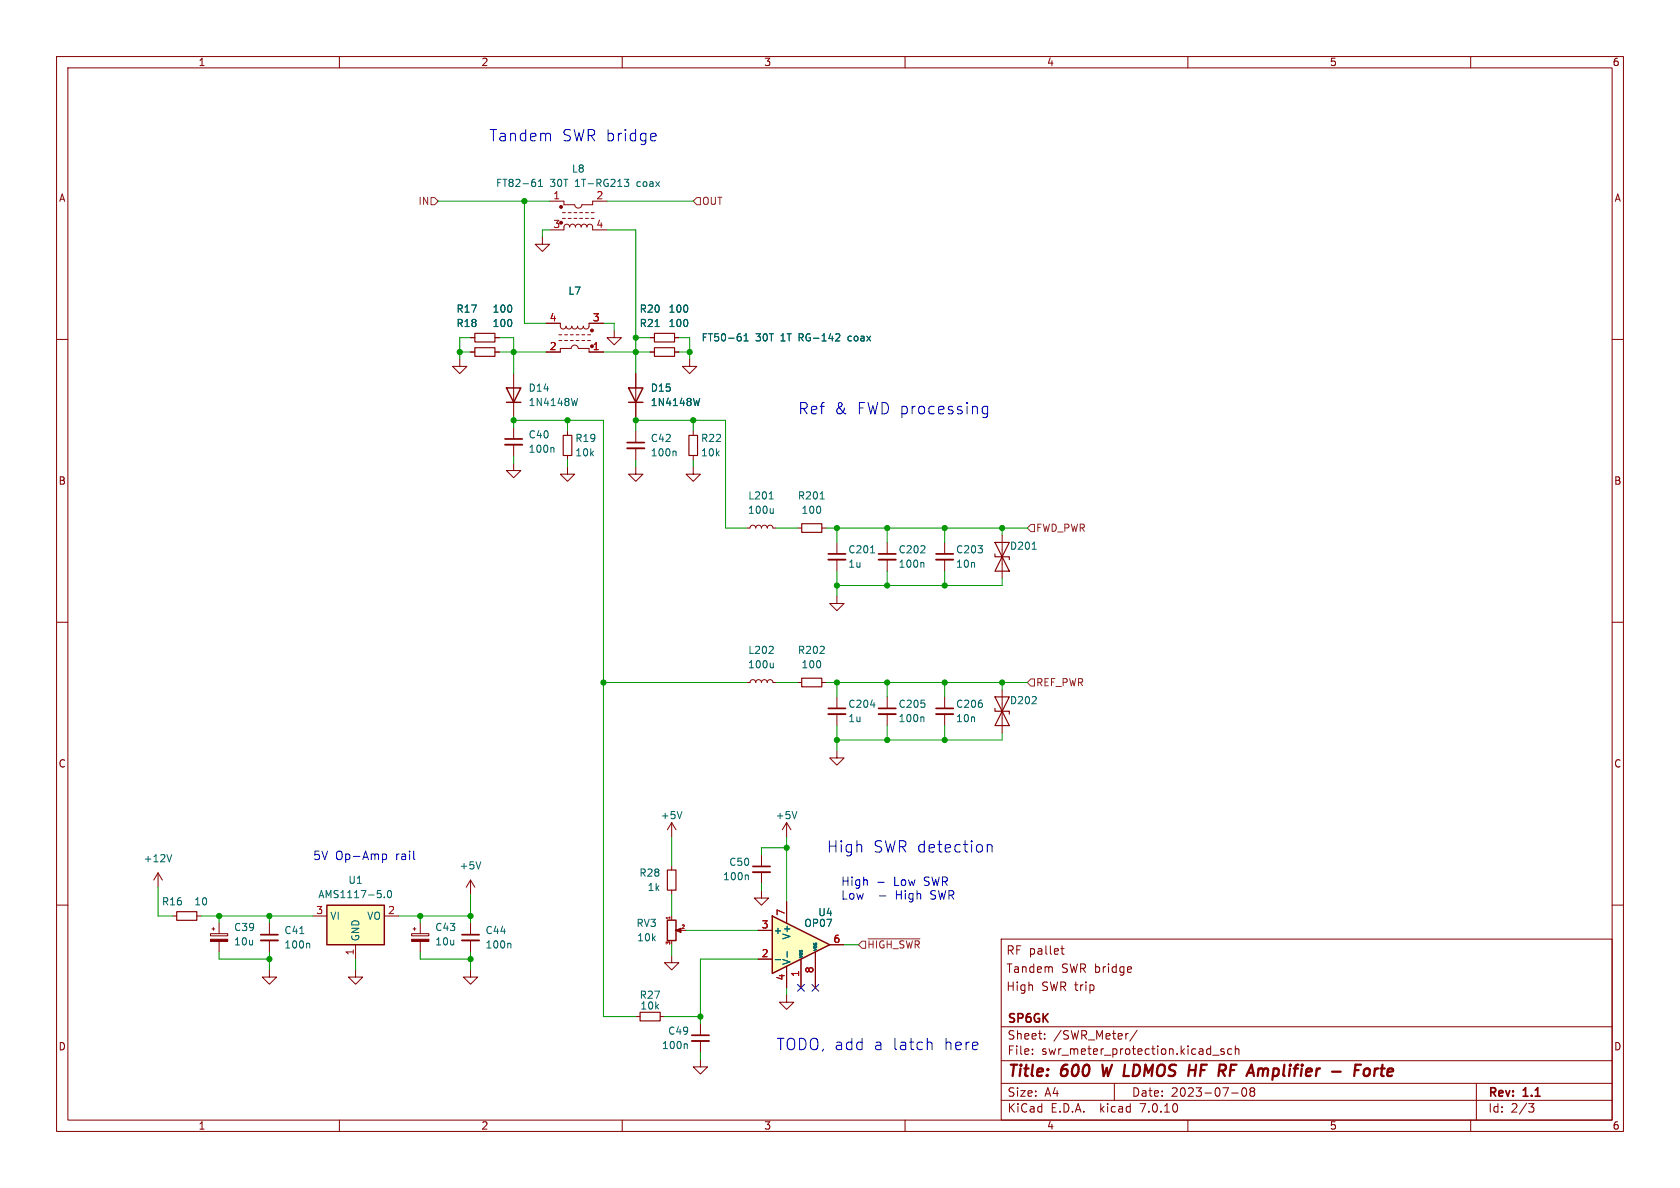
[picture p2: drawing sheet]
<svg xmlns="http://www.w3.org/2000/svg" width="297mm" height="210mm" viewBox="0 0 297 210" stroke-linecap="round" stroke-linejoin="round" font-family="sans-serif">
<g fill="none" stroke="#840000" stroke-width=".18">
<path d="M10 10h277v190h-277zM12 12h273v186h-273zM60 10v2M110 10v2M160 10v2M210 10v2M260 10v2M10 60h2M285 60h2M10 110h2M285 110h2M148 132.7v1.3h-1.3l1.3 1.3 1.2-1.3h-1.2"/>
<path d="M10 160h2M118.7 145.4l.8 1.3M118.7 145.4v2.6M118.7 153v.8M118.7 157.4v.7M118.7 145.4l-.7 1.3M134.6 157.5v1.3h-1.3l1.3 1.2 1.3-1.2h-1.3M134.6 151.1v2.1M134.6 154.2v2M139.1 145.4l.7 1.3M139.1 145.4v2.6M139.1 145.4l-.8 1.3"/>
<path d="M285 160h2M112.4 179.7h.8M116.7 179.7h.8M118.7 161.9v.7M120.3 164.5h1M139.1 175.9v1.3h-1.3l1.3 1.2 1.2-1.2h-1.2M177 166h108v32h-108zM187.5 167.7h.6M187.8 167.2v1.3l.3 .2M200 171v.3l-.7 .1M60 198v2M110 198v2"/>
<path d="M123.8 187.3v1.3h-1.2l1.2 1.3 1.3-1.3h-1.3M160 198v2M177 194.5h108M177 191.5h108M177 187.5h108M177 181.5h108M182.5 186.3v.1M182.5 185.5v.1M184.7 183.6v.1M184.7 182.8v.1M197 191.5v3M201 182.1l-1.3 2"/>
<path d="M210 198v2M214.4 186.5h1.1M216.4 185.5l-.4-.1-.2 .2 .1 .2 .5 .2v.3h-.6M217.7 185.5l-.4-.1-.3 .3v.4l.2 .2h.5M217.7 193.2h1.2M218.4 185.5l.2-.1 .4 .1v.9M218.4 184.9v1.5M219.7 192.4l.2-.1a.81 .81 0 0 1 .6 .6 .81 .81 0 0 1-.3 .8l-.2 .1a.81 .81 0 0 1-.3-1.4zM221.2 192.9l-.2-.2 .2-.4 .5 .1 .1 .2-.3 .3M221.2 192.9l-.2 .3v.3l.2 .3 .5-.1 .1-.2-.1-.4-.2-.2M221.2 192.9h.3M260 198v2"/>
<path d="M261 191.5v6.5M270.2 195.1h1l-.5 .6 .4 .1 .1 .5-.3 .3h-.4"/>
</g>
<path d="M194.9 188.2l.2 2 .6-1.4M217.5 189.2h.7M218.6 188.2h-1l-.2 2M223.7 188.9h.2M240.6 188.2h-1l-.2 2M241.4 189l.2-.1 .4 .1M243.1 188.9l-.2 1.3M243.7 188.9l-.4 .1-.3 .3M244 188.9h.8M244.4 188.2l-.2 1.7 .2 .3" fill="none" stroke="#840000" stroke-width=".4"/>
<path d="M120.6 143.5l-.5 1.2M132.1 154.7l.2 .2v.6M140.9 143.5l-.4 1.2" fill="none" stroke="#006464" stroke-width=".18"/>
<path d="M118 153.8h1.5v3.6h-1.5zM113.2 178.9h3.5v1.6h-3.5z" fill="none" stroke="#840000" stroke-width=".2"/>
<path d="M133.1 154.2h3" fill="none" stroke="#840000" stroke-width=".33"/>
<path d="M133.1 153.2h3" fill="none" stroke="#840000" stroke-width=".3"/>
<path d="M119.4 164.5l1-.4v.7l-1-.3h.2z" fill="#840000" stroke="#840000" stroke-width=".18"/>
<path d="M118 162.7h1.5v3.6h-1.5z" fill="none" stroke="#840000" stroke-width=".25"/>
<path d="M136.5 161.9l10.2 5.1-10.2 5.1z" fill="#ffffc2"/>
<path d="M89.5 68.6h2.6l-1.3 2.5zM89.5 71.1h2.6M111.1 68.6h2.6l-1.3 2.5zM111.1 71.1h2.6M57.8 160h10.1v7h-10.1zM136.5 161.9l10.2 5.1-10.2 5.1z" fill="none" stroke="#840000" stroke-width=".25"/>
<g fill="none" stroke="#840000" stroke-width=".18">
<path d="M97.2 35.6h2.5v.6h1.9a.64 .64 0 0 0 .6 .6 .64 .64 0 0 0 .7-.6h1.9v-.6h2.5M99.4 38.6h.5M99.4 37.6h.5M100.5 38.6h.5M100.5 37.6h.5M101.5 38.6h.5M101.5 37.6h.5M102.5 38.6h.5M102.5 37.6h.5M103.5 38.6h.5M103.5 37.6h.5M104.5 38.6h.5"/>
<path d="M104.5 37.6h.5M83.2 59.7h.7M87.5 59.7h.8M95.9 41.9v1.3h1.3l-1.3 1.3-1.3-1.3h1.3M96.5 57.2h2.6v.7l.5 .3 .3-.2 .2-.3 .1 .3 .3 .2 .4-.2 .2-.3 .1 .3 .3 .2 .4-.1 .2-.4 .2 .4h.5l.2-.1 .1-.3 .2 .3 .4 .2 .4-.3v-.7h2.6M98.8 59.2h.5M99.8 59.2h.5M100.8 59.2h.5M101.9 59.2h.5M102.9 59.2h.5M103.9 59.2h.5M104.8 40.1l-.2-.3-.3-.2-.4 .2-.1 .3-.1-.3-.3-.2-.5 .1-.2 .4-.2-.4h-.4l-.3 .1-.1 .3-.1-.3-.5-.2-.3 .2-.1 .3-.2-.3-.3-.2-.5 .3v.7h-2.5"/>
<path d="M104.8 40.6h2.5M108.6 58.4v1.3h1.3l-1.3 1.3-1.3-1.3h1.3M114.9 59.7h.8M119.3 59.7h.7M81.3 63.5v1.3h-1.3l1.3 1.2 1.2-1.2h-1.2M83.2 62.2h.7M87.5 62.2h.8M90.8 66v7.7M90.8 75.6v2M90.8 78.6v2M96.5 62.2h2.6v-.6h1.9a.64 .64 0 0 1 .6-.6 .64 .64 0 0 1 .6 .6h1.9v.6h2.6M98.8 60.2h.5"/>
<path d="M99.8 60.2h.5M100.3 76.2v.8M100.8 60.2h.5M101.9 60.2h.5M102.9 60.2h.5M103.9 60.2h.5M112.4 66v7.7M112.4 76.2v2M112.4 79.2v2.1M114.9 62.2h.8M119.3 62.2h.7M121.9 63.5v1.3h1.3l-1.3 1.2-1.3-1.2h1.3"/>
<path d="M122.6 76.2v.8M90.8 81.9v1.3h1.3l-1.3 1.3-1.3-1.3h1.3M100.3 82.6v1.2h1.3l-1.3 1.3-1.2-1.3h1.2M100.3 80.5v.8M112.4 82.6v1.2h1.3l-1.3 1.3-1.3-1.3h1.3M122.6 82.6v1.2h1.2l-1.2 1.3-1.3-1.3h1.3M122.6 80.5v.8M132.1 93.3h.5l.1-.3 .4-.2 .4 .2 .1 .3 .2-.3 .3-.2 .4 .2 .1 .3 .2-.3 .3-.2 .4 .2 .1 .3 .2-.3 .4-.2 .3 .2 .2 .3h.5M141 93.3h.7M145.3 93.3h.7M148 95.9v2M148 98.9v2.1"/>
<path d="M156.8 95.9v2M156.8 98.9v2.1M167 95.9v2M167 98.9v2.1M177.2 94.6v7.6M148 105.4v1.3h-1.3l1.3 1.3 1.2-1.3h-1.2M132.1 120.7h.5l.1-.4 .4-.2 .4 .2 .1 .4 .2-.4 .3-.2 .4 .2 .1 .4 .2-.4 .3-.2 .4 .2 .1 .4 .2-.4 .4-.2 .3 .2 .2 .4h.5M141 120.7h.7M145.3 120.7h.7M148 123.2v2M148 126.2v2.1M156.8 123.2v2"/>
<path d="M156.8 126.2v2.1M167 123.2v2M167 126.2v2.1M177.2 121.9v7.6M27.9 154.3l-.7 1.3M27.9 154.3v2.5M27.9 154.3l.8 1.3M83.2 155.6l-.8 1.2M83.2 155.6v2.5M83.2 155.6l.7 1.2M139.1 159.4v3.8M30.5 161.9h.7"/>
<path d="M34.8 161.9h.8M37.2 165h3.1v.4h-3.1zM37.5 164.2h.5M37.7 164v.5M38.7 163.2v1.8M38.7 166.4v1.9M47.6 171.5v1.2h1.3l-1.3 1.3-1.2-1.3h1.2M47.6 163.2v2M47.6 166.2v2.1M55.2 161.9h2.6M62.9 171.5v1.2h1.2l-1.2 1.3-1.3-1.3h1.3M62.9 167v2.5"/>
<path d="M67.9 161.9h2.6M72.8 165h3v.4h-3zM73 164.2h.5M73.3 164v.5M74.3 163.2v1.8M74.3 166.4v1.9M83.2 171.5v1.2h1.3l-1.3 1.3-1.3-1.3h1.3M83.2 163.2v2M83.2 166.2v2.1M118.7 168.9v1.3h-1.2l1.2 1.3 1.3-1.3h-1.3M134 169.5h2.5M134 164.5h2.5"/>
<path d="M139.1 170.8v3.8M141.6 169.5v5.1M144.1 168.3v6.3M146.7 167h2.5M123.8 181v2M123.8 184v2.1"/>
</g>
<g fill="none" stroke="#006464" stroke-width=".18">
<path d="M94.3 31.7h.3M94.5 32.2l.2 .2v.3l-.2 .3M95.2 33h.7M95.2 32.1l.4-.4v1.3M110.4 31.7h.8l-.5 .5 .4 .1 .1 .4-.3 .3h-.3M115.8 57.7h.7M130.7 59h.2M130.8 59.5l.3 .2v.3l-.3 .3M131.5 59.4l.4-.4v1.3M147.9 59l.4 .1 .2 .3-.8 .9h.8M97.7 79.1l.2 .2v.7M102.1 70.4l-.3 1.3"/>
<path d="M119.3 79.7l.2 .2v.7M123.7 70.4l-.3 1.3M131.5 60.3h.8M136 88.2h.7M136.7 89.9v.8M136.7 90.6l-.2 .1M145 88.2h.7M153.9 97.7h.7M163.2 99.4l.1 .2v.7M182.5 97.1h.7M135.9 115.5h.8M136.6 114.4v.4"/>
<path d="M136.7 117.2v.9M136.7 117.9l-.2 .2M153.9 124.6h.8M163.2 126.7l.1 .2v.7M30.4 151.1l-.5 1.2M67.9 158.6v.1M68.7 157.5l.1-.1a.68 .68 0 0 1 .4 .7 .68 .68 0 0 1-.4 .6 .84 .84 0 0 1-.1-1.2zM85 152.3l-.4 1.3M53 165h.7M54.6 166.7l.2 .2v.7M90.1 166.7l.2 .2v.7M137.1 169.6h.9"/>
<path d="M139.2 168.2v1M121.3 184.5l.2 .2v.7"/>
</g>
<g fill="none" stroke="#840000" stroke-width=".2">
<path d="M83.9 58.9h3.6v1.6h-3.6zM115.7 58.9h3.6v1.6h-3.6zM83.9 61.5h3.6v1.5h-3.6zM99.6 77h1.5v3.5h-1.5zM115.7 61.5h3.6v1.5h-3.6zM121.8 77h1.5v3.5h-1.5zM141.7 92.6h3.6v1.5h-3.6zM175.9 95.9h2.5l-1.2 2.5zM175.9 97.9v.5h2.5v.5M177.2 98.4l1.2 2.6h-2.5zM141.7 119.9h3.6v1.5h-3.6zM175.9 123.2h2.5l-1.2 2.5z"/>
<path d="M175.9 125.2v.5h2.5v.5M177.2 125.7l1.2 2.6h-2.5zM31.2 161.2h3.6v1.5h-3.6z"/>
</g>
<g fill="#840000" stroke="#840000" stroke-width=".18">
<path d="M37.2 166h3.1v.4h-3.1z"/>
<path d="M72.8 166h3v.4h-3z"/>
<circle cx="104.6" cy="58.4" r=".25"/>
<circle cx="99.2" cy="39.4" r=".25"/>
<circle cx="99.2" cy="36.6" r=".25"/>
</g>
<path d="M89.3 78.6h3M110.9 79.2h3M146.4 98.9h3.1M155.3 98.9h3.1M165.5 98.9h3M146.4 126.2h3.1M155.3 126.2h3.1M165.5 126.2h3M46.1 166.2h3M81.7 166.2h3M122.3 184h3" fill="none" stroke="#840000" stroke-width=".33"/>
<path d="M89.3 77.6h3M110.9 78.2h3M146.4 97.9h3.1M155.3 97.9h3.1M165.5 97.9h3M146.4 125.2h3.1M155.3 125.2h3.1M165.5 125.2h3M46.1 165.2h3M81.7 165.2h3M122.3 183h3" fill="none" stroke="#840000" stroke-width=".3"/>
<path d="M57.8 160h10.1v7h-10.1z" fill="#ffffc2" stroke="#ffffc2" stroke-width=".18"/>
<path d="M76.2 34.9h.6l.7 .7-.7 .6h-.6zM123.2 34.9h.6v1.3h-.6l-.6-.6zM182.2 92.7h.7v1.3h-.7l-.6-.7zM182.2 120h.7v1.3h-.7l-.6-.6zM152.4 166.4h.6v1.2h-.6l-.6-.6zM153.5 166h9.1" fill="none" stroke="#725600" stroke-width=".18"/>
<path d="M115.3 23.6l.6 .1 .1 .3-1 .2M115.9 24.8l-.6 .1M174.6 71.8v1.6a.54 .54 0 0 1-.9 .3M174.6 71.9l-.6-.1-.4 .4v.6l.2 .3 .2 .1 .6-.1M67.6 151h.5l.2 .2v.5l-.1 .2h-.6M155.2 156h1.1M174.5 149.3v1.3M174.5 149.5a.5 .5 0 0 1 .9 .1v1M164.2 184.2l.5 .1 .1 .2v1.1" fill="none" stroke="#0000c2" stroke-width=".18"/>
<g fill="none" stroke="#009600" stroke-width=".18">
<path d="M77.5 35.6h19.7M92.7 35.6v21.6h3.8M107.3 35.6h15.3M83.2 59.7h-1.9v3.8M88.3 59.7h2.5v6.3M97.2 40.6h-1.3v1.3M106.7 57.2h1.9v1.2M107.3 40.6h5.1v25.4M112.4 59.7h2.5M120 59.7h1.9v3.8M81.3 62.2h1.9M88.3 62.2h8.2"/>
<path d="M90.8 73.7v1.9M90.8 74.3h15.9v105.4h5.7M100.3 74.3v1.9M106.7 62.2h8.2M112.4 73.7v2.5M112.4 74.3h15.9v19h3.8M120 62.2h1.9M122.6 74.3v1.9M90.8 80.6v1.3M100.3 81.3v1.3M112.4 81.3v1.3M122.6 81.3v1.3"/>
<path d="M137.2 93.3h3.8M146 93.3h35.6M148 93.3v2.6M156.8 93.3v2.6M167 93.3v2.6M177.2 93.3v1.3M148 101v4.4M156.8 101v2.5M167 101v2.5M177.2 102.2v1.3h-29.2M106.7 120.7h25.4M137.2 120.7h3.8"/>
<path d="M146 120.7h35.6M148 120.7v2.5M148 128.3v4.4M156.8 120.7v2.5M156.8 128.3v2.5M167 120.7v2.5M167 128.3v2.5M177.2 120.7v1.2M177.2 129.5v1.3h-29.2M27.9 156.8v5.1h2.6M83.2 158.1v5.1M118.7 148v5"/>
<path d="M118.7 158.1v3.8M134.6 156.2v1.3M139.1 148v11.4M139.1 149.9h-4.5v1.2M35.6 161.9h19.6M38.7 168.3v1.2h8.9M38.7 161.9v1.3M47.6 161.9v1.3M47.6 168.3v3.2M62.9 169.5v2M70.5 161.9h12.7M74.3 168.3v1.2h8.9"/>
<path d="M74.3 161.9v1.3M83.2 168.3v3.2M117.5 179.7h6.3M118.7 167v1.9M121.3 164.5h12.7M134 169.5h-10.2v11.5M139.1 174.6v1.3M149.2 167h2.6M123.8 186.1v1.2"/>
</g>
<path d="M141 174l1.2 1.2M142.2 174l-1.2 1.2M143.5 174l1.3 1.2M144.8 174l-1.3 1.2" fill="none" stroke="#000084" stroke-width=".18"/>
<g fill="#009600" stroke="#009600" stroke-width=".18">
<circle cx="148" cy="130.8" r=".46"/>
<circle cx="156.8" cy="120.7" r=".46"/>
<circle cx="148" cy="120.7" r=".46"/>
<circle cx="148" cy="93.3" r=".46"/>
<circle cx="156.8" cy="93.3" r=".46"/>
<circle cx="148" cy="103.5" r=".46"/>
<circle cx="156.8" cy="103.5" r=".46"/>
<circle cx="90.8" cy="74.3" r=".46"/>
<circle cx="122.6" cy="74.3" r=".46"/>
<circle cx="156.8" cy="130.8" r=".46"/>
<circle cx="106.7" cy="120.7" r=".46"/>
<circle cx="112.4" cy="74.3" r=".46"/>
<circle cx="100.3" cy="74.3" r=".46"/>
<circle cx="139.1" cy="149.9" r=".46"/>
<circle cx="123.8" cy="179.7" r=".46"/>
<circle cx="167" cy="93.3" r=".46"/>
<circle cx="167" cy="103.5" r=".46"/>
<circle cx="167" cy="120.7" r=".46"/>
<circle cx="167" cy="130.8" r=".46"/>
<circle cx="177.2" cy="120.7" r=".46"/>
<circle cx="177.2" cy="93.3" r=".46"/>
<circle cx="81.3" cy="62.2" r=".46"/>
<circle cx="92.7" cy="35.6" r=".46"/>
<circle cx="112.4" cy="62.2" r=".46"/>
<circle cx="90.8" cy="62.2" r=".46"/>
<circle cx="112.4" cy="59.7" r=".46"/>
<circle cx="121.9" cy="62.2" r=".46"/>
<circle cx="47.6" cy="161.9" r=".46"/>
<circle cx="38.7" cy="161.9" r=".46"/>
<circle cx="74.3" cy="161.9" r=".46"/>
<circle cx="47.6" cy="169.5" r=".46"/>
<circle cx="83.2" cy="169.5" r=".46"/>
<circle cx="83.2" cy="161.9" r=".46"/>
</g>
<g font-size="2.8" fill="#0000c2">
<text x="86.4" y="25.2">Tandem</text>
<text x="99.3" y="25.2">SWR bridge</text>
<text x="141" y="73.4">Ref</text>
<text x="147.4" y="73.4">&amp;</text>
<text x="151.5" y="73.4">FWD processing</text>
<text x="146" y="150.9">High</text>
<text x="154.3" y="150.9">SWR detection</text>
<text x="137.2" y="185.8">TODO, add</text>
<text x="154.4" y="185.8">a latch</text>
<text x="166.9" y="185.8">here</text>
</g>
<g font-size="2.8" fill="#840000">
<text x="178" y="190.9">Title:</text>
<text x="187.7" y="190.9">600</text>
<text x="195.7" y="190.9">W LDMOS</text>
<text x="212.5" y="190.9">HF</text>
<text x="218.7" y="190.9">RF</text>
<text x="224.7" y="190.9">Amplifier</text>
<text x="240.3" y="190.9">-</text>
<text x="245.1" y="190.9">Forte</text>
</g>
<g font-size="2.1" fill="#0000c2">
<text x="55.2" y="152.2">5V Op-Amp</text>
<text x="70" y="152.2">rail</text>
<text x="148.6" y="156.7">High</text>
<text x="148.6" y="159.1">Low</text>
<text x="155.3" y="159.1">-</text>
<text x="158" y="156.7">Low</text>
<text x="158.5" y="159.1">High</text>
<text x="163.5" y="156.7">SWR</text>
<text x="164.8" y="159.1">SWR</text>
</g>
<g font-size="2.1" fill="#840000">
<text x="177.8" y="169">RF pallet</text>
<text x="177.8" y="172.2">Tandem</text>
<text x="187.6" y="172.2">SWR bridge</text>
<text x="177.8" y="175.4">High</text>
<text x="184.1" y="175.4">SWR trip</text>
<text x="178" y="184">Sheet:</text>
<text x="178" y="181.2">SP6GK</text>
<text x="186.2" y="184">/SWR_Meter/</text>
<text x="178" y="186.7">File:</text>
<text x="184.1" y="186.7">swr_meter_protection.kicad_sch</text>
<text x="178" y="196.9">KiCad</text>
<text x="178" y="194.1">Size:</text>
<text x="184.7" y="194.1">A4</text>
<text x="185.7" y="196.9">E.D.A.</text>
<text x="194.6" y="196.9">kicad</text>
<text x="200" y="194.1">Date:</text>
<text x="201.8" y="196.9">7.0.10</text>
<text x="207" y="194.1">2023-07-08</text>
<text x="263" y="194.3">Rev:</text>
<text x="263" y="196.9">Id:</text>
<text x="267.1" y="196.9">2/3</text>
<text x="269.4" y="194.3">1.1</text>
</g>
<g font-size="1.8" fill="#840000">
<text x="35" y="11.9">1</text>
<text x="85" y="11.9">2</text>
<text x="135" y="11.9">3</text>
<text x="185" y="11.9">4</text>
<text x="235" y="11.9">5</text>
<text x="285" y="11.9">6</text>
<text x="10.3" y="35.9">A</text>
<text x="285.3" y="35.9">A</text>
<text x="10.3" y="85.9">B</text>
<text x="285.3" y="85.9">B</text>
<text x="10.3" y="135.9">C</text>
<text x="285.3" y="135.9">C</text>
<text x="10.3" y="185.9">D</text>
<text x="285.3" y="185.9">D</text>
<text x="35" y="199.9">1</text>
<text x="85" y="199.9">2</text>
<text x="135" y="199.9">3</text>
<text x="185" y="199.9">4</text>
<text x="235" y="199.9">5</text>
<text x="285" y="199.9">6</text>
</g>
<g font-size="1.8" fill="#006464">
<text x="87.6" y="33.2">FT82-61</text>
<text x="97.2" y="33.2">30T</text>
<text x="101" y="30.7">L8</text>
<text x="101.8" y="33.2">1T-RG213</text>
<text x="112.9" y="33.2">coax</text>
<text x="100.4" y="52.3">L7</text>
<text x="80.6" y="55.5">R17</text>
<text x="80.6" y="58">R18</text>
<text x="87" y="58">100</text>
<text x="87" y="55.5">100</text>
<text x="113" y="55.5">R20</text>
<text x="113" y="58">R21</text>
<text x="118.1" y="58">100</text>
<text x="118.1" y="55.5">100</text>
<text x="123.9" y="60.6">FT50-61</text>
<text x="133.6" y="60.6">30T</text>
<text x="138.1" y="60.6">1T</text>
<text x="141.5" y="60.6">RG-142</text>
<text x="150.4" y="60.6">coax</text>
<text x="93.4" y="69.4">D14</text>
<text x="93.4" y="72">1N4148W</text>
<text x="114.9" y="69.4">D15</text>
<text x="114.9" y="72">1N4148W</text>
<text x="93.4" y="77.7">C40</text>
<text x="93.4" y="80.2">100n</text>
<text x="101.6" y="80.9">10k</text>
<text x="101.6" y="78.3">R19</text>
<text x="114.9" y="80.9">100n</text>
<text x="114.9" y="78.3">C42</text>
<text x="123.8" y="80.9">10k</text>
<text x="123.8" y="78.3">R22</text>
<text x="132.2" y="88.5">L201</text>
<text x="141" y="88.5">R201</text>
<text x="132.1" y="91">100u</text>
<text x="141.6" y="91">100</text>
<text x="149.9" y="98">C201</text>
<text x="149.9" y="100.6">1u</text>
<text x="158.8" y="98">C202</text>
<text x="158.8" y="100.6">100n</text>
<text x="168.9" y="98">C203</text>
<text x="168.9" y="100.6">10n</text>
<text x="178.4" y="97.4">D201</text>
<text x="132.1" y="118.3">100u</text>
<text x="132.2" y="115.8">L202</text>
<text x="141" y="115.8">R202</text>
<text x="141.6" y="118.3">100</text>
<text x="149.9" y="125.3">C204</text>
<text x="158.8" y="125.3">C205</text>
<text x="168.9" y="125.3">C206</text>
<text x="178.4" y="124.7">D202</text>
<text x="149.9" y="127.9">1u</text>
<text x="158.8" y="127.9">100n</text>
<text x="168.9" y="127.9">10n</text>
<text x="116.7" y="145">+5V</text>
<text x="137" y="145">+5V</text>
<text x="25.3" y="152.6">+12V</text>
<text x="81.1" y="153.9">+5V</text>
<text x="112.9" y="155.2">R28</text>
<text x="127.7" y="155.8">100n</text>
<text x="128.8" y="153.3">C50</text>
<text x="28.5" y="160.2">R16</text>
<text x="34.2" y="160.2">10</text>
<text x="56.2" y="159">AMS1117-5.0</text>
<text x="61.5" y="156.4">U1</text>
<text x="114.4" y="157.7">1k</text>
<text x="41.3" y="164.8">C39</text>
<text x="41.3" y="167.3">10u</text>
<text x="50.2" y="167.9">100n</text>
<text x="50.2" y="165.3">C41</text>
<text x="58.3" y="162.8">VI</text>
<text x="63.7" y="166.5" transform="rotate(-90 63.7 166.5)">GND</text>
<text x="64.8" y="162.8">VO</text>
<text x="76.8" y="164.8">C43</text>
<text x="76.8" y="167.3">10u</text>
<text x="85.7" y="167.9">100n</text>
<text x="85.7" y="165.3">C44</text>
<text x="112.4" y="164.1">RV3</text>
<text x="112.5" y="166.6">10k</text>
<text x="136.7" y="165.3">+</text>
<text x="139.9" y="166.2" transform="rotate(-90 139.9 166.2)">V+</text>
<text x="142.1" y="164.1">OP07</text>
<text x="144.6" y="162.2">U4</text>
<text x="139.9" y="170.7" transform="rotate(-90 139.9 170.7)">V-</text>
<text x="113" y="176.8">R27</text>
<text x="113.1" y="178.7">10k</text>
<text x="116.9" y="185.6">100n</text>
<text x="118" y="183.1">C49</text>
</g>
<g font-size="1.8" fill="#a90000">
<text x="97.7" y="35.3">1</text>
<text x="105.3" y="35.3">2</text>
<text x="97.7" y="40.4">3</text>
<text x="105.3" y="40.4">4</text>
<text x="97.1" y="56.9">4</text>
<text x="104.7" y="56.9">3</text>
<text x="97.1" y="62">2</text>
<text x="104.7" y="62">1</text>
<text x="55.8" y="161.7">3</text>
<text x="68.5" y="161.7">2</text>
<text x="138.8" y="162" transform="rotate(-90 138.8 162)">7</text>
<text x="134.5" y="164.2">3</text>
<text x="147.2" y="166.8">6</text>
<text x="62.6" y="169" transform="rotate(-90 62.6 169)">1</text>
<text x="134.5" y="169.3">2</text>
<text x="138.8" y="173.4" transform="rotate(-90 138.8 173.4)">4</text>
<text x="141.4" y="172.8" transform="rotate(-90 141.4 172.8)">1</text>
<text x="143.9" y="172.2" transform="rotate(-90 143.9 172.2)">8</text>
</g>
<g font-size="1.8" fill="#725600">
<text x="73.9" y="36.4">IN</text>
<text x="124" y="36.4">OUT</text>
<text x="183.1" y="94.2">FWD_PWR</text>
<text x="183.1" y="121.5">REF_PWR</text>
<text x="153.2" y="167.9">~{HIGH_SWR}</text>
</g>
<g font-size=".9" fill="#a90000">
<text x="118.5" y="167.1" transform="rotate(-90 118.5 167.1)">3</text>
<text x="118.5" y="162.7" transform="rotate(-90 118.5 162.7)">1</text>
<text x="120.4" y="164.2">2</text>
</g>
<g font-size=".7" fill="#006464">
<text x="142" y="169.4" transform="rotate(-90 142 169.4)">VOS</text>
<text x="144.6" y="168.1" transform="rotate(-90 144.6 168.1)">VOS</text>
</g>
</svg>
